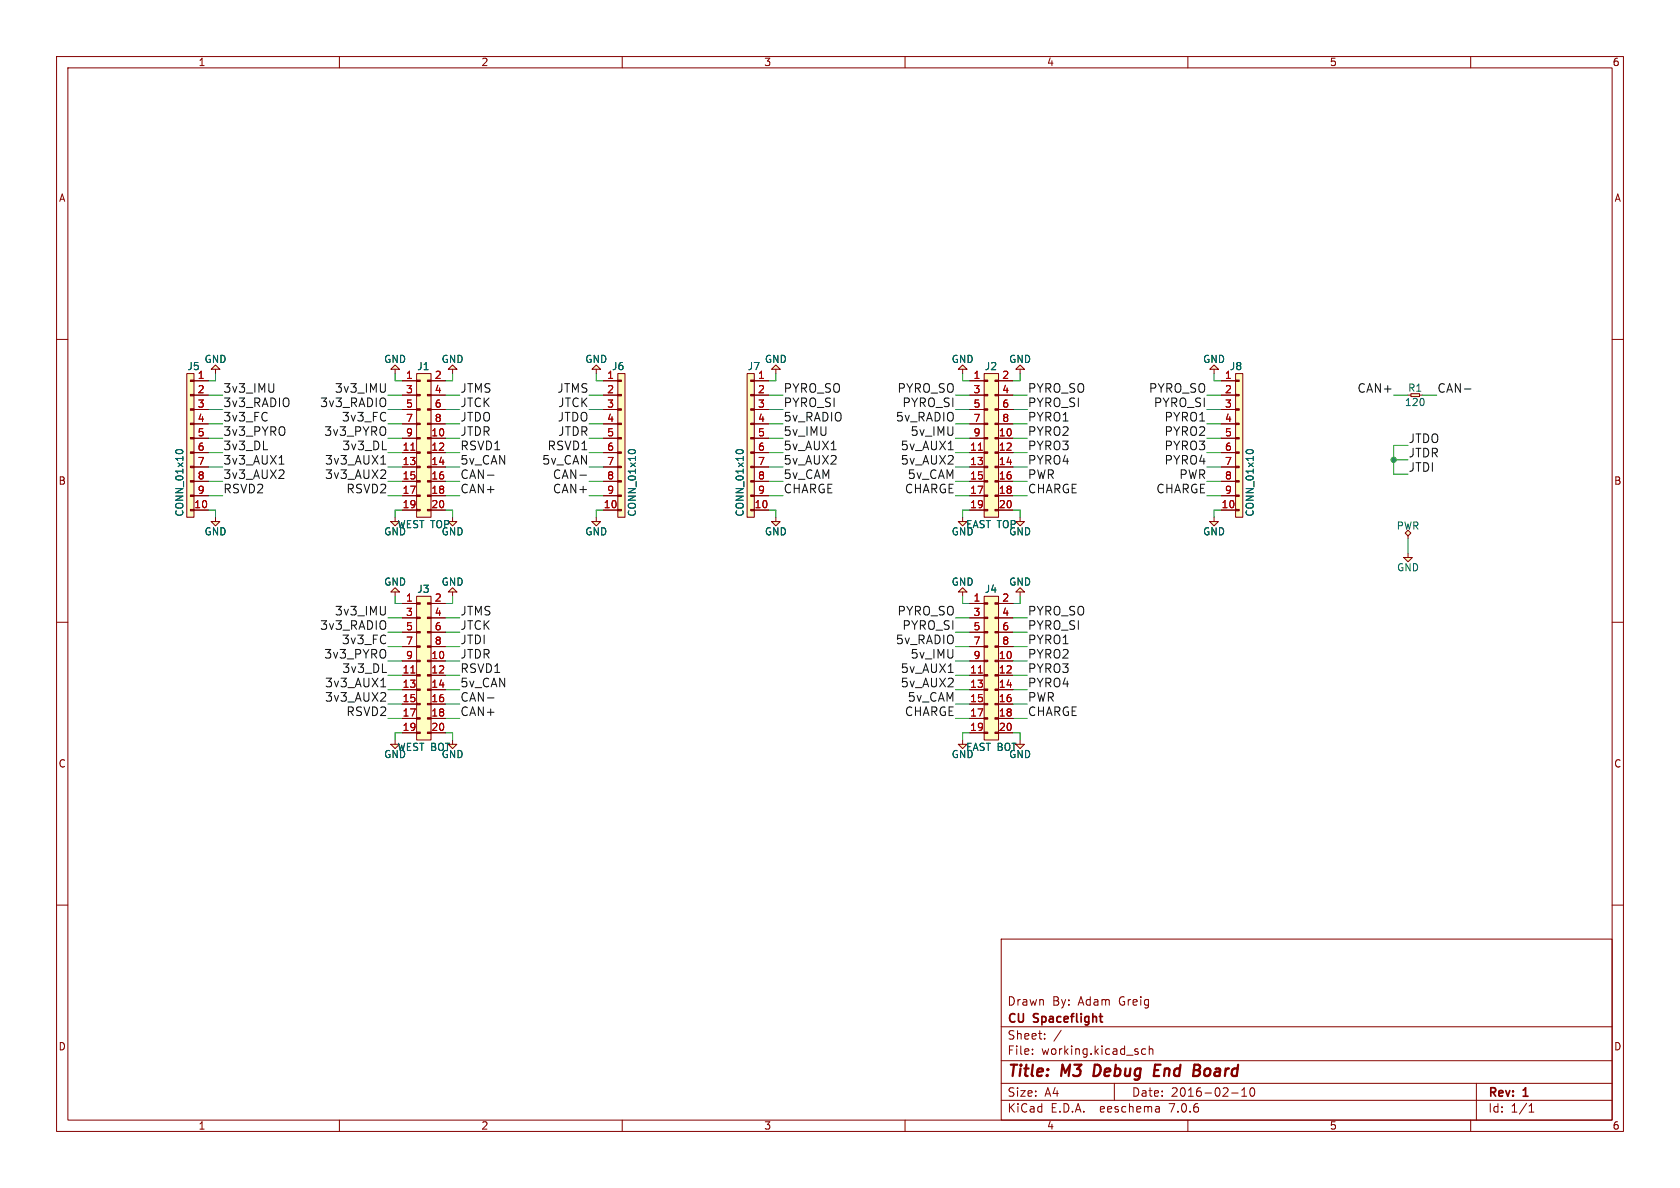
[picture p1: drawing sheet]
<svg xmlns="http://www.w3.org/2000/svg" width="297mm" height="210mm" viewBox="0 0 297 210" stroke-linecap="round" stroke-linejoin="round" font-family="sans-serif">
<g fill="none" stroke="#840000" stroke-width=".18">
<path d="M10 10h277v190h-277zM12 12h273v186h-273zM60 10v2M110 10v2M160 10v2M210 10v2M260 10v2M10 60h2M285 60h2M10 110h2M285 110h2M10 160h2"/>
<path d="M285 160h2M177 166h108v32h-108zM60 198v2M110 198v2M160 198v2M177 194.5h108M177 191.5h108M177 187.5h108M177 181.5h108M182.5 186.3v.1M182.5 185.5v.1M184.7 183.6v.1"/>
<path d="M184.7 182.8v.1M187.6 182.1l-1.3 2M197 191.5v3M202.5 185.5l-.4-.1-.3 .3v.4l.2 .2h.5M203.2 185.5l.2-.1 .3 .1 .1 .9M203.2 184.9v1.5M204.9 195.7l.1 .9M205 196.5l-.2 .1M205 196h-.2M210 198v2M217.7 193.2h1.2M219.5 193.8h.9"/>
<path d="M219.5 192.7l.5-.4v1.5M221.2 192.4l.1-.1a.81 .81 0 0 1 .6 .6 .81 .81 0 0 1-.3 .8l-.1 .1a.81 .81 0 0 1-.6-.6 .81 .81 0 0 1 .3-.8zM260 198v2M261 191.5v6.5M270.3 196.6h.9M270.3 195.5l.4-.4v1.5"/>
</g>
<path d="M193.6 188.2l-.3 2h.5M204.1 189.2h.7M205.2 188.2h-1l-.2 2h.9M212.1 189.4v.4M212.1 188.4l.1 .2-.2 .4" fill="none" stroke="#840000" stroke-width=".4"/>
<path d="M194.3 179.7h.6M194.6 180.6l.3 .1" fill="none" stroke="#840000" stroke-width=".3"/>
<path d="M169.4 104.6l.8-.7 .7 .7z" fill="#ffffc2"/>
<path d="M169.4 104.6l.8-.7 .7 .7zM170.2 104.6v.8" fill="none" stroke="#840000" stroke-width=".18"/>
<path d="M180.3 103.9l.8 .7h-1.5z" fill="#ffffc2"/>
<path d="M180.3 103.9l.8 .7h-1.5zM180.3 104.6v.8" fill="none" stroke="#840000" stroke-width=".18"/>
<path d="M136.4 92.2h1.5l-.7 .8z" fill="#ffffc2"/>
<g fill="none" stroke="#840000" stroke-width=".18">
<path d="M215.9 67.3h2.5M215.9 69.9h2.5M215.9 72.4h2.5M215.9 74.9h2.5M215.9 77.5h2.5M218.4 66h1.3v25.4h-1.3zM136.4 92.2h1.5l-.7 .8zM137.2 91.4v.8M215.9 90.2h2.5M215.9 80h2.5M215.9 82.6h2.5M215.9 85.1h2.5"/>
<path d="M215.9 87.6h2.5"/>
</g>
<path d="M218.4 66h1.3v25.4h-1.3z" fill="#ffffc2" stroke="#ffffc2" stroke-width=".18"/>
<g fill="#840000" stroke="#840000" stroke-width=".18">
<path d="M218.4 90h.7v.3h-.7z"/>
<path d="M218.4 87.5h.7v.3h-.7z"/>
<path d="M218.4 85h.7v.2h-.7z"/>
<path d="M218.4 82.4h.7v.3h-.7z"/>
<path d="M218.4 79.9h.7v.2h-.7z"/>
<path d="M218.4 77.3h.7v.3h-.7z"/>
<path d="M218.4 74.8h.7v.3h-.7z"/>
<path d="M218.4 72.3h.7v.2h-.7z"/>
<path d="M218.4 69.7h.7v.3h-.7z"/>
<path d="M218.4 67.2h.7v.2h-.7z"/>
</g>
<path d="M220.3 79.9a.68 .68 0 0 1 .6-.4 .68 .68 0 0 1 .7 .4" fill="none" stroke="#006464" stroke-width=".18"/>
<path d="M69.1 131.6h1.5l-.8 .7z" fill="#ffffc2"/>
<path d="M69.1 131.6h1.5l-.8 .7zM69.8 130.8v.8" fill="none" stroke="#840000" stroke-width=".18"/>
<path d="M179.6 131.6h1.5l-.8 .7z" fill="#ffffc2"/>
<path d="M179.6 131.6h1.5l-.8 .7zM180.3 130.8v.8" fill="none" stroke="#840000" stroke-width=".18"/>
<path d="M213.9 65.3l.7-.8 .8 .8z" fill="#ffffc2"/>
<g fill="none" stroke="#840000" stroke-width=".18">
<path d="M132.1 66h1.2v25.4h-1.2zM133.3 67.3h2.6M133.3 69.9h2.6M133.3 72.4h2.6M133.3 74.9h2.6M133.3 77.5h2.6M213.9 65.3l.7-.8 .8 .8zM214.6 65.3v.7M133.3 90.2h2.6M133.3 80h2.6M133.3 82.6h2.6M133.3 85.1h2.6"/>
<path d="M133.3 87.6h2.6"/>
</g>
<path d="M132.1 66h1.2v25.4h-1.2z" fill="#ffffc2" stroke="#ffffc2" stroke-width=".18"/>
<g fill="#840000" stroke="#840000" stroke-width=".18">
<path d="M132.7 90h.6v.3h-.6z"/>
<path d="M132.7 87.5h.6v.3h-.6z"/>
<path d="M132.7 85h.6v.2h-.6z"/>
<path d="M132.7 82.4h.6v.3h-.6z"/>
<path d="M132.7 79.9h.6v.2h-.6z"/>
<path d="M132.7 77.3h.6v.3h-.6z"/>
<path d="M132.7 74.8h.6v.3h-.6z"/>
<path d="M132.7 72.3h.6v.2h-.6z"/>
<path d="M132.7 69.7h.6v.3h-.6z"/>
<path d="M132.7 67.2h.6v.2h-.6z"/>
</g>
<path d="M130.1 79.9a.68 .68 0 0 1 .7-.4 .68 .68 0 0 1 .6 .4" fill="none" stroke="#006464" stroke-width=".18"/>
<path d="M137.2 64.5l.7 .8h-1.5z" fill="#ffffc2"/>
<g fill="none" stroke="#840000" stroke-width=".18">
<path d="M137.2 64.5l.7 .8h-1.5zM137.2 65.3v.7M171.4 106.7h2.6M171.4 116.8h2.6M171.4 119.4h2.6M171.4 109.2h2.6M171.4 111.8h2.6M171.4 114.3h2.6M174 105.4h2.5v25.4h-2.5zM176.5 106.7h2.6M176.5 116.8h2.6M176.5 119.4h2.6"/>
<path d="M176.5 109.2h2.6M176.5 111.8h2.6M176.5 114.3h2.6M171.4 121.9h2.6M171.4 124.5h2.6M171.4 127h2.6M171.4 129.5h2.6M176.5 121.9h2.6M176.5 124.5h2.6M176.5 127h2.6M176.5 129.5h2.6"/>
</g>
<path d="M174 105.4h2.5v25.4h-2.5z" fill="#ffffc2" stroke="#ffffc2" stroke-width=".18"/>
<g fill="#840000" stroke="#840000" stroke-width=".18">
<path d="M174 129.4h.6v.3h-.6z"/>
<path d="M174 126.9h.6v.2h-.6z"/>
<path d="M174 124.3h.6v.3h-.6z"/>
<path d="M174 121.8h.6v.2h-.6z"/>
<path d="M174 119.3h.6v.2h-.6z"/>
<path d="M174 116.7h.6v.3h-.6z"/>
<path d="M174 114.2h.6v.2h-.6z"/>
<path d="M174 111.6h.6v.3h-.6z"/>
<path d="M174 109.1h.6v.2h-.6z"/>
<path d="M174 106.6h.6v.2h-.6z"/>
<path d="M175.9 129.4h.6v.3h-.6z"/>
<path d="M175.9 126.9h.6v.2h-.6z"/>
<path d="M175.9 124.3h.6v.3h-.6z"/>
<path d="M175.9 121.8h.6v.2h-.6z"/>
<path d="M175.9 119.3h.6v.2h-.6z"/>
<path d="M175.9 116.7h.6v.3h-.6z"/>
<path d="M175.9 114.2h.6v.2h-.6z"/>
<path d="M175.9 111.6h.6v.3h-.6z"/>
<path d="M175.9 109.1h.6v.2h-.6z"/>
<path d="M175.9 106.6h.6v.2h-.6z"/>
</g>
<path d="M173 119h.7" fill="none" stroke="#a90000" stroke-width=".18"/>
<path d="M213.9 92.2h1.5l-.8 .8z" fill="#ffffc2"/>
<path d="M213.9 92.2h1.5l-.8 .8zM214.6 91.4v.8" fill="none" stroke="#840000" stroke-width=".18"/>
<path d="M169.4 131.6h1.5l-.7 .7z" fill="#ffffc2"/>
<path d="M169.4 131.6h1.5l-.7 .7zM170.2 130.8v.8" fill="none" stroke="#840000" stroke-width=".18"/>
<path d="M248.4 94.2l.5-.5 .5 .5-.5 .5z" fill="#ffffc2"/>
<path d="M248.4 94.2l.5-.5 .5 .5-.5 .5zM248.9 94.7v.6" fill="none" stroke="#840000" stroke-width=".18"/>
<path d="M248.2 98.6h1.5l-.8 .7z" fill="#ffffc2"/>
<path d="M248.2 98.6h1.5l-.8 .7zM248.9 97.8v.8" fill="none" stroke="#840000" stroke-width=".18"/>
<path d="M169.4 92.2h1.5l-.7 .8z" fill="#ffffc2"/>
<g fill="none" stroke="#840000" stroke-width=".18">
<path d="M171.4 67.3h2.6M171.4 77.5h2.6M171.4 69.9h2.6M171.4 72.4h2.6M171.4 74.9h2.6M174 66h2.5v25.4h-2.5zM176.5 67.3h2.6M176.5 77.5h2.6M176.5 69.9h2.6M176.5 72.4h2.6M176.5 74.9h2.6M169.4 92.2h1.5l-.7 .8z"/>
<path d="M170.2 91.4v.8M171.4 80h2.6M171.4 82.6h2.6M171.4 85.1h2.6M171.4 87.6h2.6M171.4 90.2h2.6M176.5 80h2.6M176.5 82.6h2.6M176.5 85.1h2.6M176.5 87.6h2.6M176.5 90.2h2.6"/>
</g>
<path d="M174 66h2.5v25.4h-2.5z" fill="#ffffc2" stroke="#ffffc2" stroke-width=".18"/>
<g fill="#840000" stroke="#840000" stroke-width=".18">
<path d="M174 90h.6v.3h-.6z"/>
<path d="M174 87.5h.6v.3h-.6z"/>
<path d="M174 85h.6v.2h-.6z"/>
<path d="M174 82.4h.6v.3h-.6z"/>
<path d="M174 79.9h.6v.2h-.6z"/>
<path d="M174 77.3h.6v.3h-.6z"/>
<path d="M174 74.8h.6v.3h-.6z"/>
<path d="M174 72.3h.6v.2h-.6z"/>
<path d="M174 69.7h.6v.3h-.6z"/>
<path d="M174 67.2h.6v.2h-.6z"/>
<path d="M175.9 90h.6v.3h-.6z"/>
<path d="M175.9 87.5h.6v.3h-.6z"/>
<path d="M175.9 85h.6v.2h-.6z"/>
<path d="M175.9 82.4h.6v.3h-.6z"/>
<path d="M175.9 79.9h.6v.2h-.6z"/>
<path d="M175.9 77.3h.6v.3h-.6z"/>
<path d="M175.9 74.8h.6v.3h-.6z"/>
<path d="M175.9 72.3h.6v.2h-.6z"/>
<path d="M175.9 69.7h.6v.3h-.6z"/>
<path d="M175.9 67.2h.6v.2h-.6z"/>
</g>
<path d="M173 79.6h.7" fill="none" stroke="#a90000" stroke-width=".18"/>
<path d="M169.4 65.3l.8-.8 .7 .8z" fill="#ffffc2"/>
<path d="M169.4 65.3l.8-.8 .7 .8zM170.2 65.3v.7" fill="none" stroke="#840000" stroke-width=".18"/>
<path d="M180.3 64.5l.8 .8h-1.5z" fill="#ffffc2"/>
<path d="M180.3 64.5l.8 .8h-1.5zM180.3 65.3v.7" fill="none" stroke="#840000" stroke-width=".18"/>
<path d="M179.6 92.2h1.5l-.8 .8z" fill="#ffffc2"/>
<path d="M249.4 69.6h1.6v.5h-1.6zM251 69.9h.5M179.6 92.2h1.5l-.8 .8zM180.3 91.4v.8" fill="none" stroke="#840000" stroke-width=".18"/>
<path d="M249.4 69.6h1.6v.5h-1.6z" fill="#ffffc2" stroke="#ffffc2" stroke-width=".18"/>
<path d="M80 64.5l.8 .8h-1.6z" fill="#ffffc2"/>
<path d="M80 64.5l.8 .8h-1.6zM80 65.3v.7" fill="none" stroke="#840000" stroke-width=".18"/>
<path d="M69.8 64.5l.8 .8h-1.5z" fill="#ffffc2"/>
<g fill="none" stroke="#840000" stroke-width=".18">
<path d="M69.8 64.5l.8 .8h-1.5zM69.8 65.3v.7M71.1 67.3h2.6M71.1 77.5h2.6M71.1 69.9h2.6M71.1 72.4h2.6M71.1 74.9h2.6M73.7 66h2.5v25.4h-2.5zM76.2 67.3h2.5M76.2 77.5h2.5M76.2 69.9h2.5M76.2 72.4h2.5"/>
<path d="M76.2 74.9h2.5M71.1 80h2.6M71.1 82.6h2.6M71.1 85.1h2.6M71.1 87.6h2.6M71.1 90.2h2.6M76.2 80h2.5M76.2 82.6h2.5M76.2 85.1h2.5M76.2 87.6h2.5M76.2 90.2h2.5"/>
</g>
<path d="M73.7 66h2.5v25.4h-2.5z" fill="#ffffc2" stroke="#ffffc2" stroke-width=".18"/>
<g fill="#840000" stroke="#840000" stroke-width=".18">
<path d="M73.7 90h.6v.3h-.6z"/>
<path d="M73.7 87.5h.6v.3h-.6z"/>
<path d="M73.7 85h.6v.2h-.6z"/>
<path d="M73.7 82.4h.6v.3h-.6z"/>
<path d="M73.7 79.9h.6v.2h-.6z"/>
<path d="M73.7 77.3h.6v.3h-.6z"/>
<path d="M73.7 74.8h.6v.3h-.6z"/>
<path d="M73.7 72.3h.6v.2h-.6z"/>
<path d="M73.7 69.7h.6v.3h-.6z"/>
<path d="M73.7 67.2h.6v.2h-.6z"/>
<path d="M75.6 90h.6v.3h-.6z"/>
<path d="M75.6 87.5h.6v.3h-.6z"/>
<path d="M75.6 85h.6v.2h-.6z"/>
<path d="M75.6 82.4h.6v.3h-.6z"/>
<path d="M75.6 79.9h.6v.2h-.6z"/>
<path d="M75.6 77.3h.6v.3h-.6z"/>
<path d="M75.6 74.8h.6v.3h-.6z"/>
<path d="M75.6 72.3h.6v.2h-.6z"/>
<path d="M75.6 69.7h.6v.3h-.6z"/>
<path d="M75.6 67.2h.6v.2h-.6z"/>
</g>
<path d="M72.6 79.6h.8" fill="none" stroke="#a90000" stroke-width=".18"/>
<path d="M104.6 65.3l.8-.8 .8 .8z" fill="#ffffc2"/>
<path d="M104.6 65.3l.8-.8 .8 .8zM105.4 65.3v.7" fill="none" stroke="#840000" stroke-width=".18"/>
<path d="M104.6 92.2h1.6l-.8 .8z" fill="#ffffc2"/>
<g fill="none" stroke="#840000" stroke-width=".18">
<path d="M106.7 67.3h2.5M106.7 69.9h2.5M106.7 72.4h2.5M106.7 74.9h2.5M106.7 77.5h2.5M109.2 66h1.3v25.4h-1.3zM104.6 92.2h1.6l-.8 .8zM105.4 91.4v.8M106.7 90.2h2.5M106.7 80h2.5M106.7 82.6h2.5M106.7 85.1h2.5"/>
<path d="M106.7 87.6h2.5"/>
</g>
<path d="M109.2 66h1.3v25.4h-1.3z" fill="#ffffc2" stroke="#ffffc2" stroke-width=".18"/>
<g fill="#840000" stroke="#840000" stroke-width=".18">
<path d="M109.2 90h.7v.3h-.7z"/>
<path d="M109.2 87.5h.7v.3h-.7z"/>
<path d="M109.2 85h.7v.2h-.7z"/>
<path d="M109.2 82.4h.7v.3h-.7z"/>
<path d="M109.2 79.9h.7v.2h-.7z"/>
<path d="M109.2 77.3h.7v.3h-.7z"/>
<path d="M109.2 74.8h.7v.3h-.7z"/>
<path d="M109.2 72.3h.7v.2h-.7z"/>
<path d="M109.2 69.7h.7v.3h-.7z"/>
<path d="M109.2 67.2h.7v.2h-.7z"/>
</g>
<path d="M111.1 79.9a.68 .68 0 0 1 .6-.4 .68 .68 0 0 1 .6 .4" fill="none" stroke="#006464" stroke-width=".18"/>
<path d="M79.2 92.2h1.6l-.8 .8z" fill="#ffffc2"/>
<path d="M79.2 92.2h1.6l-.8 .8zM80 91.4v.8" fill="none" stroke="#840000" stroke-width=".18"/>
<path d="M69.1 92.2h1.5l-.8 .8z" fill="#ffffc2"/>
<path d="M69.1 92.2h1.5l-.8 .8zM69.8 91.4v.8" fill="none" stroke="#840000" stroke-width=".18"/>
<path d="M69.8 103.9l.8 .7h-1.5z" fill="#ffffc2"/>
<path d="M69.8 103.9l.8 .7h-1.5zM69.8 104.6v.8" fill="none" stroke="#840000" stroke-width=".18"/>
<path d="M79.2 104.6l.8-.7 .8 .7z" fill="#ffffc2"/>
<path d="M79.2 104.6l.8-.7 .8 .7zM80 104.6v.8" fill="none" stroke="#840000" stroke-width=".18"/>
<path d="M37.3 92.2h1.6l-.8 .8z" fill="#ffffc2"/>
<g fill="none" stroke="#840000" stroke-width=".18">
<path d="M33 66h1.3v25.4h-1.3zM34.3 67.3h2.5M34.3 69.9h2.5M34.3 72.4h2.5M34.3 74.9h2.5M34.3 77.5h2.5M34.3 90.2h2.5M34.3 80h2.5M34.3 82.6h2.5M34.3 85.1h2.5M34.3 87.6h2.5M37.3 92.2h1.6l-.8 .8z"/>
<path d="M38.1 91.4v.8"/>
</g>
<path d="M33 66h1.3v25.4h-1.3z" fill="#ffffc2" stroke="#ffffc2" stroke-width=".18"/>
<g fill="#840000" stroke="#840000" stroke-width=".18">
<path d="M33.7 90h.6v.3h-.6z"/>
<path d="M33.7 87.5h.6v.3h-.6z"/>
<path d="M33.7 85h.6v.2h-.6z"/>
<path d="M33.7 82.4h.6v.3h-.6z"/>
<path d="M33.7 79.9h.6v.2h-.6z"/>
<path d="M33.7 77.3h.6v.3h-.6z"/>
<path d="M33.7 74.8h.6v.3h-.6z"/>
<path d="M33.7 72.3h.6v.2h-.6z"/>
<path d="M33.7 69.7h.6v.3h-.6z"/>
<path d="M33.7 67.2h.6v.2h-.6z"/>
</g>
<path d="M31.1 79.9a.68 .68 0 0 1 .6-.4 .68 .68 0 0 1 .6 .4" fill="none" stroke="#006464" stroke-width=".18"/>
<path d="M38.1 64.5l.8 .8h-1.6z" fill="#ffffc2"/>
<g fill="none" stroke="#840000" stroke-width=".18">
<path d="M38.1 64.5l.8 .8h-1.6zM38.1 65.3v.7M71.1 106.7h2.6M71.1 116.8h2.6M71.1 119.4h2.6M71.1 109.2h2.6M71.1 111.8h2.6M71.1 114.3h2.6M73.7 105.4h2.5v25.4h-2.5zM76.2 106.7h2.5M76.2 116.8h2.5M76.2 119.4h2.5"/>
<path d="M76.2 109.2h2.5M76.2 111.8h2.5M76.2 114.3h2.5M71.1 121.9h2.6M71.1 124.5h2.6M71.1 127h2.6M71.1 129.5h2.6M76.2 121.9h2.5M76.2 124.5h2.5M76.2 127h2.5M76.2 129.5h2.5"/>
</g>
<path d="M73.7 105.4h2.5v25.4h-2.5z" fill="#ffffc2" stroke="#ffffc2" stroke-width=".18"/>
<g fill="#840000" stroke="#840000" stroke-width=".18">
<path d="M73.7 129.4h.6v.3h-.6z"/>
<path d="M73.7 126.9h.6v.2h-.6z"/>
<path d="M73.7 124.3h.6v.3h-.6z"/>
<path d="M73.7 121.8h.6v.2h-.6z"/>
<path d="M73.7 119.3h.6v.2h-.6z"/>
<path d="M73.7 116.7h.6v.3h-.6z"/>
<path d="M73.7 114.2h.6v.2h-.6z"/>
<path d="M73.7 111.6h.6v.3h-.6z"/>
<path d="M73.7 109.1h.6v.2h-.6z"/>
<path d="M73.7 106.6h.6v.2h-.6z"/>
<path d="M75.6 129.4h.6v.3h-.6z"/>
<path d="M75.6 126.9h.6v.2h-.6z"/>
<path d="M75.6 124.3h.6v.3h-.6z"/>
<path d="M75.6 121.8h.6v.2h-.6z"/>
<path d="M75.6 119.3h.6v.2h-.6z"/>
<path d="M75.6 116.7h.6v.3h-.6z"/>
<path d="M75.6 114.2h.6v.2h-.6z"/>
<path d="M75.6 111.6h.6v.3h-.6z"/>
<path d="M75.6 109.1h.6v.2h-.6z"/>
<path d="M75.6 106.6h.6v.2h-.6z"/>
</g>
<path d="M72.6 119h.8" fill="none" stroke="#a90000" stroke-width=".18"/>
<path d="M79.2 131.6h1.6l-.8 .7z" fill="#ffffc2"/>
<g fill="none" stroke="#840000" stroke-width=".18">
<path d="M34.3 67.3h2.5M34.3 69.9h2.5M34.3 72.4h2.5M34.3 74.9h2.5M34.3 77.5h2.5M71.1 67.3h2.6M71.1 69.9h2.6M71.1 72.4h2.6M71.1 74.9h2.6M71.1 77.5h2.6M76.2 67.3h2.5M76.2 69.9h2.5"/>
<path d="M76.2 72.4h2.5M76.2 74.9h2.5M76.2 77.5h2.5M106.7 67.3h2.5M106.7 69.9h2.5M106.7 72.4h2.5M106.7 74.9h2.5M106.7 77.5h2.5M133.3 67.3h2.6M133.3 69.9h2.6M133.3 72.4h2.6M133.3 74.9h2.6"/>
<path d="M133.3 77.5h2.6M171.4 67.3h2.6M171.4 69.9h2.6M171.4 72.4h2.6M171.4 74.9h2.6M171.4 77.5h2.6M176.5 67.3h2.6M176.5 69.9h2.6M176.5 72.4h2.6M176.5 74.9h2.6M176.5 77.5h2.6M215.9 67.3h2.5"/>
<path d="M215.9 69.9h2.5M215.9 72.4h2.5M215.9 74.9h2.5M215.9 77.5h2.5M34.3 90.2h2.5M34.3 80h2.5M34.3 82.6h2.5M34.3 85.1h2.5M34.3 87.6h2.5M71.1 90.2h2.6M71.1 80h2.6M71.1 82.6h2.6"/>
<path d="M71.1 85.1h2.6M71.1 87.6h2.6M76.2 90.2h2.5M76.2 80h2.5M76.2 82.6h2.5M76.2 85.1h2.5M76.2 87.6h2.5M106.7 90.2h2.5M106.7 80h2.5M106.7 82.6h2.5M106.7 85.1h2.5M106.7 87.6h2.5"/>
<path d="M133.3 90.2h2.6M133.3 80h2.6M133.3 82.6h2.6M133.3 85.1h2.6M133.3 87.6h2.6M171.4 90.2h2.6M171.4 80h2.6M171.4 82.6h2.6M171.4 85.1h2.6M171.4 87.6h2.6M176.5 90.2h2.6M176.5 80h2.6"/>
<path d="M176.5 82.6h2.6M176.5 85.1h2.6M176.5 87.6h2.6M215.9 90.2h2.5M215.9 80h2.5M215.9 82.6h2.5M215.9 85.1h2.5M215.9 87.6h2.5M71.1 106.7h2.6M71.1 116.8h2.6M71.1 119.4h2.6M71.1 109.2h2.6"/>
<path d="M71.1 111.8h2.6M71.1 114.3h2.6M76.2 106.7h2.5M76.2 116.8h2.5M76.2 119.4h2.5M76.2 109.2h2.5M76.2 111.8h2.5M76.2 114.3h2.5M171.4 106.7h2.6M171.4 116.8h2.6M171.4 119.4h2.6M171.4 109.2h2.6"/>
<path d="M171.4 111.8h2.6M171.4 114.3h2.6M176.5 106.7h2.6M176.5 116.8h2.6M176.5 119.4h2.6M176.5 109.2h2.6M176.5 111.8h2.6M176.5 114.3h2.6M71.1 121.9h2.6M71.1 124.5h2.6M71.1 127h2.6M71.1 129.5h2.6"/>
<path d="M76.2 121.9h2.5M76.2 124.5h2.5M76.2 127h2.5M76.2 129.5h2.5M79.2 131.6h1.6l-.8 .7zM80 130.8v.8M171.4 121.9h2.6M171.4 124.5h2.6M171.4 127h2.6M171.4 129.5h2.6M176.5 121.9h2.6M176.5 124.5h2.6"/>
<path d="M176.5 127h2.6M176.5 129.5h2.6"/>
</g>
<g fill="none" stroke="#0f0f0f" stroke-width=".18">
<path d="M146.9 79.5h.9M167.6 79.5h.9M258.9 68.8h1.2M49.3 84.6h.9M49.3 82h.9M50.1 83.2v.5M67.2 84.6h1M67.3 82h.9M68.1 83.2v.5M86.2 84h1.1M102.5 84h1.2M167.6 118.9h.9"/>
<path d="M67.2 124h1M67.3 121.4h.9M68.1 122.6v.5M86.2 123.4h1.1"/>
</g>
<g fill="none" stroke="#009600" stroke-width=".18">
<path d="M36.8 74.9h2.6M36.8 72.4h2.6M36.8 69.9h2.6M36.8 77.5h2.6M38.1 66v1.3h-1.3M68.6 74.9h2.5M68.6 72.4h2.5M68.6 69.9h2.5M68.6 77.5h2.5M69.8 66v1.3h1.3M78.7 74.9h2.6M78.7 72.4h2.6"/>
<path d="M78.7 69.9h2.6M78.7 77.5h2.6M80 66v1.3h-1.3M104.1 74.9h2.6M104.1 72.4h2.6M104.1 69.9h2.6M104.1 77.5h2.6M105.4 66v1.3h1.3M135.9 74.9h2.5M135.9 72.4h2.5M135.9 69.9h2.5M135.9 77.5h2.5"/>
<path d="M137.2 66v1.3h-1.3M168.9 74.9h2.5M168.9 72.4h2.5M168.9 69.9h2.5M168.9 77.5h2.5M170.2 66v1.3h1.2M179.1 74.9h2.5M179.1 72.4h2.5M179.1 69.9h2.5M179.1 77.5h2.5M180.3 66v1.3h-1.2M213.4 74.9h2.5"/>
<path d="M213.4 72.4h2.5M213.4 69.9h2.5M213.4 77.5h2.5M214.6 66v1.3h1.3M246.4 69.9h2.5M248.9 78.7h-2.5v5.1h2.5M251.5 69.9h2.5M36.8 82.6h2.6M36.8 90.2h1.3v1.2M36.8 87.6h2.6M36.8 85.1h2.6M36.8 80h2.6"/>
<path d="M68.6 82.6h2.5M68.6 87.6h2.5M68.6 85.1h2.5M68.6 80h2.5M71.1 90.2h-1.3v1.2M78.7 82.6h2.6M78.7 90.2h1.3v1.2M78.7 87.6h2.6M78.7 85.1h2.6M78.7 80h2.6M104.1 82.6h2.6M104.1 87.6h2.6"/>
<path d="M104.1 85.1h2.6M104.1 80h2.6M106.7 90.2h-1.3v1.2M135.9 82.6h2.5M135.9 90.2h1.3v1.2M135.9 87.6h2.5M135.9 85.1h2.5M135.9 80h2.5M168.9 82.6h2.5M168.9 87.6h2.5M168.9 85.1h2.5M168.9 80h2.5"/>
<path d="M171.4 90.2h-1.2v1.2M179.1 82.6h2.5M179.1 90.2h1.2v1.2M179.1 87.6h2.5M179.1 85.1h2.5M179.1 80h2.5M213.4 82.6h2.5M213.4 87.6h2.5M213.4 85.1h2.5M213.4 80h2.5M215.9 90.2h-1.3v1.2M246.4 81.3h2.5"/>
<path d="M248.9 95.3v2.5M68.6 111.8h2.5M68.6 109.2h2.5M68.6 114.3h2.5M68.6 116.8h2.5M68.6 119.4h2.5M69.8 105.4v1.3h1.3M78.7 111.8h2.6M78.7 109.2h2.6M78.7 114.3h2.6M78.7 116.8h2.6M78.7 119.4h2.6"/>
<path d="M80 105.4v1.3h-1.3M168.9 111.8h2.5M168.9 109.2h2.5M168.9 114.3h2.5M168.9 116.8h2.5M168.9 119.4h2.5M170.2 105.4v1.3h1.2M179.1 111.8h2.5M179.1 109.2h2.5M179.1 114.3h2.5M179.1 116.8h2.5M179.1 119.4h2.5"/>
<path d="M180.3 105.4v1.3h-1.2M68.6 127h2.5M68.6 121.9h2.5M68.6 124.5h2.5M71.1 129.5h-1.3v1.3M78.7 129.5h1.3v1.3M78.7 127h2.6M78.7 121.9h2.6M78.7 124.5h2.6M168.9 127h2.5M168.9 121.9h2.5M168.9 124.5h2.5"/>
<path d="M171.4 129.5h-1.2v1.3M179.1 129.5h1.2v1.3M179.1 127h2.5M179.1 121.9h2.5M179.1 124.5h2.5"/>
</g>
<path d="M31.1 79.9a.68 .68 0 0 1 .6-.4 .68 .68 0 0 1 .6 .4M111.1 79.9a.68 .68 0 0 1 .6-.4 .68 .68 0 0 1 .6 .4M130.1 79.9a.68 .68 0 0 1 .7-.4 .68 .68 0 0 1 .6 .4M220.3 79.9a.68 .68 0 0 1 .6-.4 .68 .68 0 0 1 .7 .4" fill="none" stroke="#006464" stroke-width=".18"/>
<path d="M72.6 79.6h.8M173 79.6h.7M72.6 119h.8M173 119h.7" fill="none" stroke="#a90000" stroke-width=".18"/>
<circle cx="246.4" cy="81.3" r=".46" fill="#009600" stroke="#009600" stroke-width=".18"/>
<g font-size="2.8" fill="#840000">
<text x="178" y="190.9">Title:</text>
<text x="187.7" y="190.9">M3</text>
<text x="194.2" y="190.9">Debug</text>
<text x="205.6" y="190.9">End</text>
<text x="213.4" y="190.9">Board</text>
</g>
<g font-size="2.1" fill="#0f0f0f">
<text x="39.4" y="69.5">3v3_IMU</text>
<text x="59.1" y="69.5">3v3_IMU</text>
<text x="81.3" y="69.5">JTMS</text>
<text x="98.5" y="69.5">JTMS</text>
<text x="138.4" y="69.5">PYRO_SO</text>
<text x="158.6" y="69.5">PYRO_SO</text>
<text x="181.6" y="69.5">PYRO_SO</text>
<text x="203" y="69.5">PYRO_SO</text>
<text x="239.9" y="69.5">CAN+</text>
<text x="254" y="69.5">CAN-</text>
<text x="39.4" y="72.1">3v3_RADIO</text>
<text x="39.4" y="74.6">3v3_FC</text>
<text x="39.4" y="77.2">3v3_PYRO</text>
<text x="56.5" y="72.1">3v3_RADIO</text>
<text x="57.3" y="77.2">3v3_PYRO</text>
<text x="60.4" y="74.6">3v3_FC</text>
<text x="81.3" y="72.1">JTCK</text>
<text x="81.3" y="74.6">JTDO</text>
<text x="81.3" y="77.2">JTDR</text>
<text x="98.5" y="74.6">JTDO</text>
<text x="98.6" y="72.1">JTCK</text>
<text x="98.6" y="77.2">JTDR</text>
<text x="138.4" y="72.1">PYRO_SI</text>
<text x="138.4" y="77.2">5v_IMU</text>
<text x="138.4" y="74.6">5v_RADIO</text>
<text x="158.3" y="74.6">5v_RADIO</text>
<text x="159.5" y="72.1">PYRO_SI</text>
<text x="160.9" y="77.2">5v_IMU</text>
<text x="181.6" y="77.2">PYRO2</text>
<text x="181.6" y="74.6">PYRO1</text>
<text x="181.6" y="72.1">PYRO_SI</text>
<text x="203.9" y="72.1">PYRO_SI</text>
<text x="205.8" y="77.2">PYRO2</text>
<text x="205.8" y="74.6">PYRO1</text>
<text x="39.4" y="79.7">3v3_DL</text>
<text x="39.4" y="82.2">3v3_AUX1</text>
<text x="57.4" y="82.2">3v3_AUX1</text>
<text x="60.4" y="79.7">3v3_DL</text>
<text x="81.3" y="79.7">RSVD1</text>
<text x="81.3" y="82.2">5v_CAN</text>
<text x="95.8" y="82.2">5v_CAN</text>
<text x="96.7" y="79.7">RSVD1</text>
<text x="138.4" y="79.7">5v_AUX1</text>
<text x="138.4" y="82.2">5v_AUX2</text>
<text x="159.2" y="79.7">5v_AUX1</text>
<text x="159.2" y="82.2">5v_AUX2</text>
<text x="181.6" y="82.2">PYRO4</text>
<text x="181.6" y="79.7">PYRO3</text>
<text x="205.8" y="79.7">PYRO3</text>
<text x="205.8" y="82.2">PYRO4</text>
<text x="248.9" y="81">JTDR</text>
<text x="248.9" y="78.4">JTDO</text>
<text x="248.9" y="83.5">JTDI</text>
<text x="39.4" y="87.3">RSVD2</text>
<text x="39.4" y="84.8">3v3_AUX2</text>
<text x="57.4" y="84.8">3v3_AUX2</text>
<text x="61.2" y="87.3">RSVD2</text>
<text x="81.3" y="84.8">CAN-</text>
<text x="81.3" y="87.3">CAN+</text>
<text x="97.7" y="84.8">CAN-</text>
<text x="97.7" y="87.3">CAN+</text>
<text x="138.4" y="87.3">CHARGE</text>
<text x="138.4" y="84.8">5v_CAM</text>
<text x="159.9" y="87.3">CHARGE</text>
<text x="160.4" y="84.8">5v_CAM</text>
<text x="181.6" y="84.8">PWR</text>
<text x="181.6" y="87.3">CHARGE</text>
<text x="204.4" y="87.3">CHARGE</text>
<text x="208.4" y="84.8">PWR</text>
<text x="56.5" y="111.4">3v3_RADIO</text>
<text x="59.1" y="108.9">3v3_IMU</text>
<text x="60.4" y="114">3v3_FC</text>
<text x="81.3" y="114">JTDI</text>
<text x="81.3" y="111.4">JTCK</text>
<text x="81.3" y="108.9">JTMS</text>
<text x="158.3" y="114">5v_RADIO</text>
<text x="158.6" y="108.9">PYRO_SO</text>
<text x="159.5" y="111.4">PYRO_SI</text>
<text x="181.6" y="111.4">PYRO_SI</text>
<text x="181.6" y="114">PYRO1</text>
<text x="181.6" y="108.9">PYRO_SO</text>
<text x="57.3" y="116.5">3v3_PYRO</text>
<text x="60.4" y="119.1">3v3_DL</text>
<text x="81.3" y="116.5">JTDR</text>
<text x="81.3" y="119.1">RSVD1</text>
<text x="159.2" y="119.1">5v_AUX1</text>
<text x="160.9" y="116.5">5v_IMU</text>
<text x="181.6" y="116.5">PYRO2</text>
<text x="181.6" y="119.1">PYRO3</text>
<text x="57.4" y="124.1">3v3_AUX2</text>
<text x="57.4" y="121.6">3v3_AUX1</text>
<text x="81.3" y="124.1">CAN-</text>
<text x="81.3" y="121.6">5v_CAN</text>
<text x="159.2" y="121.6">5v_AUX2</text>
<text x="160.4" y="124.1">5v_CAM</text>
<text x="181.6" y="121.6">PYRO4</text>
<text x="181.6" y="124.1">PWR</text>
<text x="61.2" y="126.7">RSVD2</text>
<text x="81.3" y="126.7">CAN+</text>
<text x="159.9" y="126.7">CHARGE</text>
<text x="181.6" y="126.7">CHARGE</text>
</g>
<g font-size="2.1" fill="#840000">
<text x="178" y="178">Drawn</text>
<text x="186" y="178">By:</text>
<text x="190.7" y="178">Adam</text>
<text x="198" y="178">Greig</text>
<text x="178" y="184">Sheet:</text>
<text x="178" y="181.2">CU</text>
<text x="182.8" y="181.2">Spaceflight</text>
<text x="178" y="186.7">File:</text>
<text x="184.1" y="186.7">working.kicad_sch</text>
<text x="178" y="196.9">KiCad</text>
<text x="178" y="194.1">Size:</text>
<text x="184.7" y="194.1">A4</text>
<text x="185.7" y="196.9">E.D.A.</text>
<text x="194.6" y="196.9">eeschema</text>
<text x="200" y="194.1">Date:</text>
<text x="207" y="196.9">7.0.6</text>
<text x="207" y="194.1">2016-02-10</text>
<text x="263" y="194.3">Rev:</text>
<text x="263" y="196.9">Id:</text>
<text x="267.1" y="196.9">1/1</text>
<text x="269.4" y="194.3">1</text>
</g>
<g font-size="1.8" fill="#840000">
<text x="35" y="11.9">1</text>
<text x="85" y="11.9">2</text>
<text x="135" y="11.9">3</text>
<text x="185" y="11.9">4</text>
<text x="235" y="11.9">5</text>
<text x="285" y="11.9">6</text>
<text x="10.3" y="35.9">A</text>
<text x="285.3" y="35.9">A</text>
<text x="10.3" y="85.9">B</text>
<text x="285.3" y="85.9">B</text>
<text x="10.3" y="135.9">C</text>
<text x="285.3" y="135.9">C</text>
<text x="10.3" y="185.9">D</text>
<text x="285.3" y="185.9">D</text>
<text x="35" y="199.9">1</text>
<text x="85" y="199.9">2</text>
<text x="135" y="199.9">3</text>
<text x="185" y="199.9">4</text>
<text x="235" y="199.9">5</text>
<text x="285" y="199.9">6</text>
</g>
<g font-size="1.8" fill="#006464">
<text x="33" y="65.6">J5</text>
<text x="36.1" y="64.4">GND</text>
<text x="67.8" y="64.4">GND</text>
<text x="73.7" y="65.6">J1</text>
<text x="78" y="64.4">GND</text>
<text x="103.4" y="64.4">GND</text>
<text x="108.1" y="65.6">J6</text>
<text x="132.1" y="65.6">J7</text>
<text x="135.1" y="64.4">GND</text>
<text x="168.1" y="64.4">GND</text>
<text x="174" y="65.6">J2</text>
<text x="178.3" y="64.4">GND</text>
<text x="212.6" y="64.4">GND</text>
<text x="217.3" y="65.6">J8</text>
<text x="248.3" y="72">120</text>
<text x="248.8" y="69.4">R1</text>
<text x="32.6" y="91.4" transform="rotate(-90 32.6 91.4)">CONN_01x10</text>
<text x="36.1" y="94.8">GND</text>
<text x="67.8" y="94.8">GND</text>
<text x="70.2" y="93.6">WEST TOP</text>
<text x="78" y="94.8">GND</text>
<text x="103.4" y="94.8">GND</text>
<text x="112.6" y="91.4" transform="rotate(-90 112.6 91.4)">CONN_01x10</text>
<text x="131.7" y="91.4" transform="rotate(-90 131.7 91.4)">CONN_01x10</text>
<text x="135.1" y="94.8">GND</text>
<text x="168.1" y="94.8">GND</text>
<text x="170.7" y="93.6">EAST TOP</text>
<text x="178.3" y="94.8">GND</text>
<text x="212.6" y="94.8">GND</text>
<text x="221.8" y="91.4" transform="rotate(-90 221.8 91.4)">CONN_01x10</text>
<text x="246.8" y="93.8">PWR</text>
<text x="246.9" y="101.2">GND</text>
<text x="67.8" y="103.7">GND</text>
<text x="73.7" y="105">J3</text>
<text x="78" y="103.7">GND</text>
<text x="168.1" y="103.7">GND</text>
<text x="174" y="105">J4</text>
<text x="178.3" y="103.7">GND</text>
<text x="67.8" y="134.2">GND</text>
<text x="70.2" y="132.9">WEST BOT</text>
<text x="78" y="134.2">GND</text>
<text x="168.1" y="134.2">GND</text>
<text x="170.7" y="132.9">EAST BOT</text>
<text x="178.3" y="134.2">GND</text>
</g>
<g font-size="1.8" fill="#a90000">
<text x="34.9" y="67.1">1</text>
<text x="34.9" y="69.6">2</text>
<text x="71.7" y="67.1">1</text>
<text x="71.7" y="69.6">3</text>
<text x="76.8" y="67.1">2</text>
<text x="76.8" y="69.6">4</text>
<text x="107.2" y="67.1">1</text>
<text x="107.2" y="69.6">2</text>
<text x="133.9" y="67.1">1</text>
<text x="133.9" y="69.6">2</text>
<text x="172" y="67.1">1</text>
<text x="172" y="69.6">3</text>
<text x="177.1" y="67.1">2</text>
<text x="177.1" y="69.6">4</text>
<text x="216.5" y="67.1">1</text>
<text x="216.5" y="69.6">2</text>
<text x="34.9" y="72.1">3</text>
<text x="34.9" y="74.7">4</text>
<text x="34.9" y="77.2">5</text>
<text x="71.7" y="72.1">5</text>
<text x="71.7" y="74.7">7</text>
<text x="71.7" y="77.2">9</text>
<text x="76.2" y="77.2">10</text>
<text x="76.8" y="72.1">6</text>
<text x="76.8" y="74.7">8</text>
<text x="107.2" y="72.1">3</text>
<text x="107.2" y="74.7">4</text>
<text x="107.2" y="77.2">5</text>
<text x="133.9" y="72.1">3</text>
<text x="133.9" y="74.7">4</text>
<text x="133.9" y="77.2">5</text>
<text x="172" y="72.1">5</text>
<text x="172" y="74.7">7</text>
<text x="172" y="77.2">9</text>
<text x="176.5" y="77.2">10</text>
<text x="177.1" y="72.1">6</text>
<text x="177.1" y="74.7">8</text>
<text x="216.5" y="72.1">3</text>
<text x="216.5" y="74.7">4</text>
<text x="216.5" y="77.2">5</text>
<text x="34.9" y="79.8">6</text>
<text x="34.9" y="82.3">7</text>
<text x="71.1" y="79.8">11</text>
<text x="71.1" y="82.3">13</text>
<text x="76.2" y="79.8">12</text>
<text x="76.2" y="82.3">14</text>
<text x="107.2" y="79.8">6</text>
<text x="107.2" y="82.3">7</text>
<text x="133.9" y="79.8">6</text>
<text x="133.9" y="82.3">7</text>
<text x="171.4" y="79.8">11</text>
<text x="171.4" y="82.3">13</text>
<text x="176.5" y="79.8">12</text>
<text x="176.5" y="82.3">14</text>
<text x="216.5" y="79.8">6</text>
<text x="216.5" y="82.3">7</text>
<text x="34.2" y="89.9">10</text>
<text x="34.9" y="84.8">8</text>
<text x="34.9" y="87.4">9</text>
<text x="71.1" y="84.8">15</text>
<text x="71.1" y="87.4">17</text>
<text x="71.1" y="89.9">19</text>
<text x="76.2" y="84.8">16</text>
<text x="76.2" y="87.4">18</text>
<text x="76.2" y="89.9">20</text>
<text x="106.6" y="89.9">10</text>
<text x="107.2" y="84.8">8</text>
<text x="107.2" y="87.4">9</text>
<text x="133.3" y="89.9">10</text>
<text x="133.9" y="84.8">8</text>
<text x="133.9" y="87.4">9</text>
<text x="171.4" y="84.8">15</text>
<text x="171.4" y="87.4">17</text>
<text x="171.4" y="89.9">19</text>
<text x="176.5" y="84.8">16</text>
<text x="176.5" y="87.4">18</text>
<text x="176.5" y="89.9">20</text>
<text x="215.9" y="89.9">10</text>
<text x="216.5" y="84.8">8</text>
<text x="216.5" y="87.4">9</text>
<text x="71.7" y="106.4">1</text>
<text x="76.8" y="106.4">2</text>
<text x="172" y="106.4">1</text>
<text x="177.1" y="106.4">2</text>
<text x="71.7" y="109">3</text>
<text x="71.7" y="111.5">5</text>
<text x="76.8" y="109">4</text>
<text x="76.8" y="111.5">6</text>
<text x="172" y="109">3</text>
<text x="172" y="111.5">5</text>
<text x="177.1" y="109">4</text>
<text x="177.1" y="111.5">6</text>
<text x="71.1" y="119.1">11</text>
<text x="71.7" y="114">7</text>
<text x="71.7" y="116.6">9</text>
<text x="76.2" y="116.6">10</text>
<text x="76.2" y="119.1">12</text>
<text x="76.8" y="114">8</text>
<text x="171.4" y="119.1">11</text>
<text x="172" y="114">7</text>
<text x="172" y="116.6">9</text>
<text x="176.5" y="116.6">10</text>
<text x="176.5" y="119.1">12</text>
<text x="177.1" y="114">8</text>
<text x="71.1" y="121.7">13</text>
<text x="71.1" y="124.2">15</text>
<text x="76.2" y="121.7">14</text>
<text x="76.2" y="124.2">16</text>
<text x="171.4" y="121.7">13</text>
<text x="171.4" y="124.2">15</text>
<text x="176.5" y="121.7">14</text>
<text x="176.5" y="124.2">16</text>
<text x="71.1" y="126.7">17</text>
<text x="71.1" y="129.3">19</text>
<text x="76.2" y="126.7">18</text>
<text x="76.2" y="129.3">20</text>
<text x="171.4" y="126.7">17</text>
<text x="171.4" y="129.3">19</text>
<text x="176.5" y="126.7">18</text>
<text x="176.5" y="129.3">20</text>
</g>
</svg>
